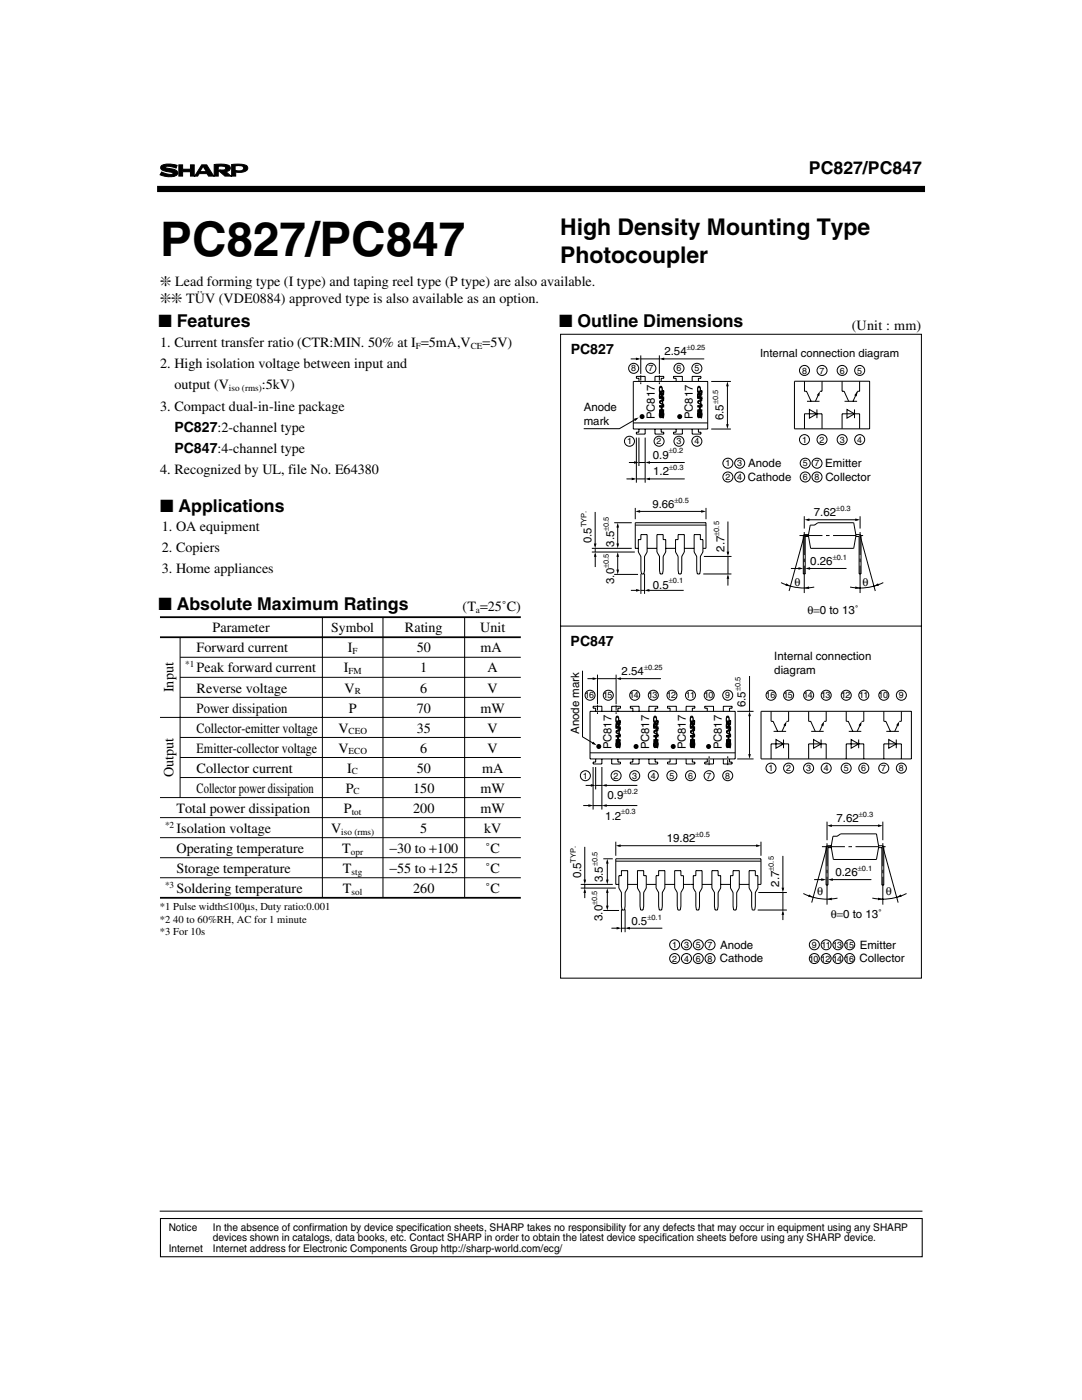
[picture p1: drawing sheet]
<svg xmlns="http://www.w3.org/2000/svg" width="216mm" height="279mm" viewBox="0 0 216 279" stroke-linecap="round" stroke-linejoin="round" font-family="sans-serif">
<g fill="none" stroke="#000" stroke-width=".2">
<path d="M126.4 76.1h14.8v9.5h-14.8zM127.5 76.1v-.6h-.5v-.4h1.7v1M127.9 70.9v3.7M130.7 76.1v-1h1.7v.4h-.5v.6M131.6 70.9v3.7M131.7 77.2l.1-.1 .2 .1 .1 .8h.3v.2h-.8zM131.7 78.5l.2-.1 .2 .3 .3-.4v.4l-.4 .5-.1-.5-.2 .3v.2h.7v.3h-.8zM131.7 77.5h.3v.5h-.3zM134.9 76.1v-.6h-.5v-.4h1.8v1M138.1 76.1v-1h1.8v.4h-.5v.6M139.3 77.2l.1-.1 .3 .1v.8h.3v.2h-.8zM139.3 78.5l.2-.1 .2 .3 .3-.4v.4l-.3 .5-.2-.5-.2 .3v.2h.7v.3h-.8z"/>
<path d="M139.4 77.5h.2v.5h-.3zM141.9 76.1h3.9M158.5 76.1h15v9.5h-15zM160.5 76.1v2h.4l.9 2M164 76.1v2h-.4M168 76.1v2h.4l.9 2M171.5 76.1v2h-.4l-.9 2M126.4 84.4h14.8M127 87.3v9M127.5 85.6v.7h-.5v.3h1.7v-1M127.5 87.3v5.7M128.7 87.3v9"/>
<path d="M130.7 85.6v1h1.7v-.3h-.5v-.7M131.6 80l.8-.5v.4l-.2 .1v.6l.2 .1v.2l-.8-.5zM131.6 81h.8v.2h-.3v.6h.3v.3h-.8v-.3h.3v-.6h-.3zM131.7 82.2l.1 .1v.7l.3-.8 .3 .1-.1 1.1-.2-.1 .1-.8-.2 .8h-.4zM131.8 80.3l.3-.2v.4zM134.9 85.6v.7h-.5v.3h1.8v-1M138.1 85.6v1h1.8v-.3h-.5v-.7M139.2 80l.8-.5v.4l-.1 .1v.6l.1 .1v.2l-.8-.5zM139.2 81h.8v.2h-.3v.6h.3v.3h-.8v-.3h.4v-.6h-.4zM139.3 82.2l.2 .1-.1 .7 .3-.8 .3 .1v1.1l-.2-.1 .1-.8-.3 .8h-.3zM139.4 80.3l.3-.2v.4zM141.9 85.6h3.9"/>
<path d="M160.5 85.6v-3h3.5v3M161 80.1h2.5M161.5 81.7l1.5 .9-1.5 .9zM163 81.7v1.8M168 85.6v-3h3.5v3M168.5 80.1h2.5M169 81.7l1.5 .9-1.5 .9zM170.5 81.7v1.8M118.1 109.4h8M118.1 110.2h8.6M122.6 104.3h3.5M126.8 101.4v2.2"/>
<path d="M126.8 104.8h14.1M127.4 109.4h-.6v-5.1h14.1v5.1h-.6M127.9 106.7h1.2v3.5l-.5 .9v2.7l-.1 .8h-.5l-.1-.8v-2.7l-.5-.9v-2.5h.5zM127.9 114.5v4M128.6 114.5v4M129.1 109.4h2M131.1 106.7h1.2v1h.5v2.5l-.5 .9v2.7l-.1 .8h-.5l-.1-.8v-2.7l-.5-.9zM132.8 109.4h2M135.3 106.7h1.2v3.5l-.5 .9v2.7l-.1 .8h-.5l-.1-.8v-2.7l-.5-.9v-2.5h.5zM136.5 109.4h2M138.5 106.7h1.3v1h.5v2.5l-.5 .9v2.7l-.2 .8h-.5l-.1-.8v-2.7l-.5-.9zM140.3 114.6h5.7"/>
<path d="M140.5 111.1h5.5M140.9 101.4v2.2M155.8 116.3a10.5 10.5 0 0 0 6.7 .9M160.5 103v2.5M160.5 114.6v3.8M160.5 106.9l-3 11M161.3 106.7h-.9l-.1 .3v7.6h.4v-7.5h.6M161.7 104.8h.8l.7-.5h7.1l.5 2.6-.5 2.5h-8.5l-.5-2.5zM170.8 106.7h.9l.1 .3v7.6h-.4v-7.5h-.6M171.6 106.9l3 11M171.6 103v2.5M171.6 114.6v3.8"/>
<path d="M176.3 116.3a10.5 10.5 0 0 1-6.7 .9"/>
</g>
<g fill="#000">
<path d="M131.7 78.5l.2-.1 .2 .3 .3-.4v.4l-.4 .5-.1-.5-.2 .3v.2h.7v.3h-.8zM131.7 77.2l.1-.1 .2 .1 .1 .8h.3v.2h-.8zM139.3 78.5l.2-.1 .2 .3 .3-.4v.4l-.3 .5-.2-.5-.2 .3v.2h.7v.3h-.8zM139.3 77.2l.1-.1 .3 .1v.8h.3v.2h-.8zM171.1 78.1l-.2 1-.4-.2zM131.7 82.2l.1 .1v.7l.3-.8 .3 .1-.1 1.1-.2-.1 .1-.8-.2 .8h-.4zM131.6 81h.8v.2h-.3v.6h.3v.3h-.8v-.3h.3v-.6h-.3zM131.6 80l.8-.5v.4l-.2 .1v.6l.2 .1v.2l-.8-.5zM139.3 82.2l.2 .1-.1 .7 .3-.8 .3 .1v1.1l-.2-.1 .1-.8-.3 .8h-.3zM139.2 81h.8v.2h-.3v.6h.3v.3h-.8v-.3h.4v-.6h-.4zM139.2 80l.8-.5v.4l-.1 .1v.6l.1 .1v.2l-.8-.5z"/>
<circle cx="128.1" cy="83.1" r=".5"/>
<circle cx="135.6" cy="83.1" r=".5"/>
</g>
<path d="M127.9 74.9v2M131.6 74.9v2" fill="none" stroke="#000" stroke-width=".2" stroke-dasharray="1.1 .4 .4 .4" stroke-linecap="butt"/>
<path d="M159.5 106.9h13.1M160.5 106.2v8.4M171.6 106.2v8.4" fill="none" stroke="#000" stroke-width=".2" stroke-dasharray="4.6 .7 .7 .7" stroke-linecap="butt"/>
<g fill="#fff">
<path d="M139.4 80.3l.3-.2v.4z"/>
<path d="M139.4 77.5h.2v.5h-.3z"/>
<path d="M131.8 80.3l.3-.2v.4z"/>
<path d="M131.7 77.5h.3v.5h-.3z"/>
</g>
<path d="M127.9 71.6h3.7" fill="none" stroke="#000" stroke-width=".2"/>
<g fill="#fff" stroke="#000" stroke-width=".2">
<circle cx="126.4" cy="73.5" r="1"/>
<circle cx="160.5" cy="73.9" r="1"/>
<circle cx="164" cy="73.9" r="1"/>
<circle cx="168" cy="73.9" r="1"/>
<circle cx="171.5" cy="73.9" r="1"/>
<circle cx="160.5" cy="87.7" r="1"/>
<circle cx="145.2" cy="92.4" r="1"/>
<circle cx="147.6" cy="92.4" r="1"/>
<circle cx="145.2" cy="95.2" r="1"/>
<circle cx="147.6" cy="95.2" r="1"/>
<circle cx="160.7" cy="92.4" r="1"/>
<circle cx="163" cy="92.4" r="1"/>
<circle cx="160.7" cy="95.2" r="1"/>
<circle cx="163" cy="95.2" r="1"/>
<circle cx="164" cy="87.7" r="1"/>
<circle cx="168" cy="87.7" r="1"/>
<circle cx="171.5" cy="87.7" r="1"/>
<circle cx="129.9" cy="73.5" r="1"/>
<circle cx="135.5" cy="73.5" r="1"/>
<circle cx="139.1" cy="73.5" r="1"/>
<circle cx="125.6" cy="88.1" r="1"/>
<circle cx="131.5" cy="88.1" r="1"/>
<circle cx="135.5" cy="88.1" r="1"/>
<circle cx="139.1" cy="88.1" r="1"/>
</g>
<g fill="#000">
<path d="M126.9 71.4l1 .2-1 .3zM131.6 71.6l.9-.2v.5zM145.1 76.1l.3 1h-.5zM163.6 78.1l-.1 1-.5-.2zM126 95.3l1 .3-1 .2zM126.5 83.6l1-.3-.7 .7zM126.5 92l1 .3-1 .3zM128.7 92.3l1-.3v.6zM128.7 95.6l1-.3v.5zM144.9 84.7h.5l-.3 .9zM118.5 108.5h.5l-.2 .9zM118.8 110.2l.2 .9h-.5z"/>
<path d="M123 108.5h.5l-.2 .9zM123.3 104.3l.2 1h-.5zM123 113.7h.5l-.2 .9zM123.3 110.2l.2 .9h-.5zM126.9 117.6l1 .2-1 .3zM126.8 102.1l.9-.3v.5zM128.6 117.8l1-.2v.5zM139.9 101.8l1 .3-1 .2zM145 110.1h.5l-.2 1zM145.3 114.6l.2 .9h-.5zM156.9 116.4l.8 .6-1-.1zM159.3 113.2l1 .3-1 .2z"/>
<path d="M160.5 117.4l.9-.4 .1 .5zM160.5 103.7l1-.2v.5zM160.7 113.5l.9-.3v.5zM170.7 117l.9 .4-1 .1zM170.7 103.5l.9 .2-.9 .3zM174.4 117l.8-.6 .2 .5zM123 148l.2 .1-.1 .8 .3-.9 .3 .2v1l-.3-.1 .2-.8-.3 .8h-.3zM123 144.3l.2-.1 .2 .3 .3-.4v.5l-.3 .4-.2-.5-.2 .4v.1h.7v.3h-.8zM122.9 146.8h.8v.3h-.3v.5h.3v.3h-.8v-.3h.3v-.5h-.3zM122.9 145.9l.8-.5v.3l-.1 .2v.5l.1 .1v.2l-.8-.5zM123 143l.2-.1 .2 .1v.8h.3v.3h-.8zM130.5 148l.2 .1-.1 .8 .3-.9 .4 .2-.1 1-.2-.1 .1-.8-.3 .8h-.3z"/>
<path d="M130.5 144.3l.3-.1 .2 .3 .3-.4v.5l-.4 .4-.2-.5-.1 .4v.1h.7v.3h-.8zM130.5 146.8h.8v.3h-.3v.5h.3v.3h-.8v-.3h.3v-.5h-.3zM130.5 145.9l.8-.5v.3l-.2 .2v.5l.2 .1v.2l-.8-.5zM130.5 143l.3-.1 .1 .1 .1 .8h.3v.3h-.8zM137.8 148l.2 .1-.1 .8 .3-.9 .4 .2-.1 1-.2-.1 .1-.8-.2 .8h-.4zM137.8 144.3l.3-.1 .2 .3 .3-.4v.5l-.4 .4-.2-.5-.1 .4v.1h.7v.3h-.8zM137.8 146.8h.8v.3h-.3v.5h.3v.3h-.8v-.3h.3v-.5h-.3zM137.8 145.9l.8-.5v.3l-.2 .2v.5l.2 .1v.2l-.8-.5zM137.8 143l.3-.1 .1 .1 .1 .8h.3v.3h-.8zM145 148l.2 .1-.1 .8 .3-.9 .4 .2-.1 1-.2-.1 .1-.8-.3 .8h-.3zM145 144.3l.3-.1 .1 .3 .4-.4v.5l-.4 .4-.2-.5-.1 .4v.1h.7v.3h-.9zM145 146.8h.8v.3h-.3v.5h.3v.3h-.8v-.3h.3v-.5h-.3z"/>
<path d="M145 145.9l.8-.5v.3l-.2 .2v.5l.2 .1v.2l-.8-.5zM145 143l.3-.1 .1 .1 .1 .8h.3v.3h-.9z"/>
<circle cx="119.5" cy="149" r=".5"/>
<circle cx="126.9" cy="149" r=".5"/>
<circle cx="134.3" cy="149" r=".5"/>
<circle cx="141.4" cy="149" r=".5"/>
</g>
<g fill="none" stroke="#000" stroke-width=".2">
<path d="M125.9 71.6h1.5M132.1 71.6h8.4M145.1 76.6v8.5M163.4 78.5l-.7 1.6M125 95.6h1.5M125.5 92.3h1.5M127 95.6h1.7M127 83.6l-3.4 2h-7.1M127.5 92.3h1.2M129.2 92.3h7.4M129.2 95.6h7.4M118.8 102.2v6.8"/>
<path d="M118.8 109.4v.8M118.8 110.6v2.6M122.6 114.6h4.7M123.3 104.8v4.2M123.3 110.6v3.6M125.9 117.8h1.5M127.2 102.1h13.2M127.9 117.8h.7M129.1 117.8h7.3M145.3 104.1v6.5M145.3 115v1.9M145.3 111.1v3.5"/>
<path d="M157.8 113.5h2M161 103.7h10.1M161.2 113.5h7.7M119.2 134.7v5.8M122.9 134.7v5.8M117.7 150.2h29M117.7 142h29v9.5h-29zM118.3 153.2v8.3M118.9 151.5v.6h-.6v.4h1.8v-1M118.9 142v-.7h-.6v-.3h1.8v1M118.9 153.2v4.2M120.1 153.2v8.3"/>
<path d="M122.1 151.5v1h1.7v-.4h-.5v-.6M122.1 142v-1h1.7v.3h-.5v.7M122.9 145.9l.8-.5v.3l-.1 .2v.5l.1 .1v.2l-.8-.5zM122.9 146.8h.8v.3h-.3v.5h.3v.3h-.8v-.3h.3v-.5h-.3zM123 148l.2 .1-.1 .8 .3-.9 .3 .2v1l-.3-.1 .2-.8-.3 .8h-.3zM123 143l.2-.1 .2 .1v.8h.3v.3h-.8zM123 144.3l.2-.1 .2 .3 .3-.4v.5l-.3 .4-.2-.5-.2 .4v.1h.7v.3h-.8zM123.1 143.3h.2v.5h-.3zM123.1 146.1l.3-.1v.3zM126.3 151.5v.6h-.5v.4h1.7v-1M126.3 142v-.7h-.5v-.3h1.7v1M129.5 151.5v1h1.7v-.4h-.5v-.6"/>
<path d="M129.5 142v-1h1.7v.3h-.5v.7M130.5 145.9l.8-.5v.3l-.2 .2v.5l.2 .1v.2l-.8-.5zM130.5 146.8h.8v.3h-.3v.5h.3v.3h-.8v-.3h.3v-.5h-.3zM130.5 148l.2 .1-.1 .8 .3-.9 .4 .2-.1 1-.2-.1 .1-.8-.3 .8h-.3zM130.5 143l.3-.1 .1 .1 .1 .8h.3v.3h-.8zM130.5 144.3l.3-.1 .2 .3 .3-.4v.5l-.4 .4-.2-.5-.1 .4v.1h.7v.3h-.8zM130.6 143.3h.2v.5h-.2zM130.7 146.1l.2-.1v.3zM133.7 151.5v.6h-.5v.4h1.7v-1M133.7 142v-.7h-.5v-.3h1.7v1M136.9 151.5v1h1.8v-.4h-.6v-.6M136.9 142v-1h1.8v.3h-.6v.7"/>
<path d="M137.8 145.9l.8-.5v.3l-.2 .2v.5l.2 .1v.2l-.8-.5zM137.8 146.8h.8v.3h-.3v.5h.3v.3h-.8v-.3h.3v-.5h-.3zM137.8 148l.2 .1-.1 .8 .3-.9 .4 .2-.1 1-.2-.1 .1-.8-.2 .8h-.4zM137.8 143l.3-.1 .1 .1 .1 .8h.3v.3h-.8zM137.8 144.3l.3-.1 .2 .3 .3-.4v.5l-.4 .4-.2-.5-.1 .4v.1h.7v.3h-.8zM137.9 143.3h.2l.1 .5h-.3zM138 146.1l.2-.1v.3zM141.1 151.5v.6h-.5v.4h1.8v-1M141.1 142v-.7h-.5v-.3h1.8v1M144.3 151.5v1h1.8v-.4h-.5v-.6M144.3 142v-1h1.8v.3h-.5v.7M145 145.9l.8-.5v.3l-.2 .2v.5l.2 .1v.2l-.8-.5z"/>
<path d="M145 146.8h.8v.3h-.3v.5h.3v.3h-.8v-.3h.3v-.5h-.3zM145 148l.2 .1-.1 .8 .3-.9 .4 .2-.1 1-.2-.1 .1-.8-.3 .8h-.3zM145 143l.3-.1 .1 .1 .1 .8h.3v.3h-.9zM145 144.3l.3-.1 .1 .3 .4-.4v.5l-.4 .4-.2-.5-.1 .4v.1h.7v.3h-.9zM145.1 143.3h.2v.5h-.2zM145.1 146.1l.3-.1v.3zM147.2 151.5h3.1M147.2 142h3.1M151.9 142h30v9.5h-30zM153.9 144h.4l.9 2M153.9 151.5v-3h3.5v3M154.4 146h2.5"/>
<path d="M154.8 147.6l1.5 .9-1.5 .8zM156.3 147.6v1.7M156.9 144h.5M161.4 151.5v-3h3.5v3M161.4 144h.4l.9 2M161.9 146h2.5M162.3 147.6l1.5 .9-1.5 .8zM163.8 147.6v1.7M164.4 144h.5M168.9 151.5v-3h3.5v3M168.9 144h.4l.9 2M169.4 146h2.5"/>
<path d="M169.8 147.6l1.5 .9-1.5 .8zM171.3 147.6v1.7M171.9 144h.5M176.4 151.5v-3h3.5v3M176.4 144h.4l.9 2M176.9 146h2.5M177.3 147.6l1.5 .9-1.5 .8zM178.8 147.6v1.7M179.4 144h.5M116 176.5h6.2M116 177.2h6.8M120.5 171.4h1.7"/>
<path d="M122.9 168.1v2.6M122.9 171.9h28.9M123.5 176.5h-.6v-5.1h28.9v5.1h-.6M124 173.8h1.2v3.4l-.5 .9v2.8l-.1 .7h-.5l-.1-.7v-2.8l-.5-.9v-2.4h.5zM125.2 176.5h2M127.2 173.8h1.2v1h.6v2.4l-.6 .9v2.8l-.1 .7h-.5l-.1-.7v-2.8l-.5-.9zM129 176.5h1.9M131.4 173.8h1.3v3.4l-.5 .9v2.8l-.2 .7h-.4l-.2-.7v-2.8l-.5-.9v-2.4h.5zM132.7 176.5h1.9M134.6 173.8h1.3v1h.5v2.4l-.5 .9v2.8l-.2 .7h-.4l-.2-.7v-2.8l-.5-.9zM136.4 176.5h1.9M138.8 173.8h1.3v3.4l-.5 .9v2.8l-.2 .7h-.4l-.2-.7v-2.8l-.5-.9v-2.4h.5z"/>
<path d="M140.1 176.5h1.9M142 173.8h1.3v1h.5v2.4l-.5 .9v2.8l-.1 .7h-.5l-.1-.7v-2.8l-.6-.9zM143.8 176.5h2M146.3 173.8h1.2v3.4l-.5 .9v2.8l-.1 .7h-.5l-.1-.7v-2.8l-.5-.9v-2.4h.5zM147.5 176.5h2M149.5 173.8h1.2v1h.5v2.4l-.5 .9v2.8l-.1 .7h-.5l-.1-.7v-2.8l-.5-.9zM151.4 178.1h5.5M151.8 168.1v2.6M160.4 178.4a10.5 10.5 0 0 0 6.6 .9M165 164.1v3.5M165 176.6v3.8M165 169l-3 11"/>
<path d="M165.9 168.8h-.9l-.2 .3v7.5h.4v-7.4h.7M166.2 166.9h.9l.6-.5h7.2l.4 2.6-.4 2.5h-8.6l-.5-2.5zM175.3 168.8h.9l.1 .3v7.5h-.3v-7.4h-.7M176.2 169l3 11M176.2 164.1v3.5M176.2 176.6v3.8M180.8 178.4a10.5 10.5 0 0 1-6.6 .9M120.5 181.7h2.9M124 181.6v4.3M124.7 181.6v4.3M151.3 181.6h5.6"/>
</g>
<path d="M119.2 140.7v2.1M122.9 140.7v2.1M141.5 152.7v-2.1M145.2 152.7v-2.1" fill="none" stroke="#000" stroke-width=".2" stroke-dasharray="1.1 .4 .4 .4" stroke-linecap="butt"/>
<path d="M164 169h13.2M165 168.3v8.3M176.2 168.3v8.3" fill="none" stroke="#000" stroke-width=".2" stroke-dasharray="4.6 .7 .7 .7" stroke-linecap="butt"/>
<g fill="#fff">
<path d="M123.1 146.1l.3-.1v.3z"/>
<path d="M123.1 143.3h.2v.5h-.3z"/>
<path d="M130.7 146.1l.2-.1v.3z"/>
<path d="M130.6 143.3h.2v.5h-.2z"/>
<path d="M138 146.1l.2-.1v.3z"/>
<path d="M137.9 143.3h.2l.1 .5h-.3z"/>
<path d="M145.1 146.1l.3-.1v.3z"/>
<path d="M145.1 143.3h.2v.5h-.2z"/>
</g>
<g fill="#fff" stroke="#000" stroke-width=".2">
<circle cx="117.7" cy="138.8" r="1"/>
<circle cx="121.4" cy="138.8" r="1"/>
<circle cx="126.6" cy="138.8" r="1"/>
<circle cx="130.4" cy="138.8" r="1"/>
<circle cx="134.1" cy="138.8" r="1"/>
<circle cx="137.8" cy="138.8" r="1"/>
<circle cx="141.5" cy="138.8" r="1"/>
<circle cx="145.2" cy="138.8" r="1"/>
<circle cx="145.2" cy="154.8" r="1"/>
<circle cx="126.6" cy="154.8" r="1"/>
<circle cx="130.4" cy="154.8" r="1"/>
<circle cx="122.9" cy="154.8" r="1"/>
<circle cx="116.8" cy="154.8" r="1"/>
<circle cx="134.6" cy="188.5" r="1"/>
<circle cx="137" cy="188.5" r="1"/>
<circle cx="139.3" cy="188.5" r="1"/>
<circle cx="141.7" cy="188.5" r="1"/>
<circle cx="134.6" cy="191.3" r="1"/>
<circle cx="137" cy="191.3" r="1"/>
<circle cx="139.3" cy="191.3" r="1"/>
<circle cx="141.7" cy="191.3" r="1"/>
<circle cx="162.5" cy="188.5" r="1"/>
<circle cx="164.8" cy="188.5" r="1"/>
<circle cx="167.2" cy="188.5" r="1"/>
<circle cx="169.6" cy="188.5" r="1"/>
<circle cx="162.5" cy="191.3" r="1"/>
<circle cx="164.8" cy="191.3" r="1"/>
<circle cx="167.2" cy="191.3" r="1"/>
<circle cx="169.6" cy="191.3" r="1"/>
<circle cx="134.1" cy="154.8" r="1"/>
<circle cx="137.8" cy="154.8" r="1"/>
<circle cx="141.5" cy="154.8" r="1"/>
</g>
<g fill="none" stroke="#000" stroke-width=".2">
<path d="M116.2 133.9v13.2l2.4 1.4M117.2 135.4h1.5M119.2 135.4h3.7M123.4 135.4h8.5M149.6 134.9v7.1M116.9 156.7h1.5M118.9 156.7h1.2M120.6 156.7h6.6M149.6 142.4v8.6M153.9 142v2M156.8 144.4l-.8 1.6M157.4 142v2"/>
<path d="M161.4 142v2M164.3 144.4l-.8 1.6M164.9 142v2M168.9 142v2M171.8 144.4l-.8 1.6M172.4 142v2M176.4 142v2M179.3 144.4l-.8 1.6M179.9 142v2M116.4 160.8h1.5M116.7 169v7M116.7 177.7v1.5"/>
<path d="M118.3 160.8h1.8M120.6 160.8h6.6M121.2 171.9v4.1M121.2 177.7v3.5M123.4 168.8h28M156.2 170.8v6.8M156.2 178.1v3.5M122 185.2h1.5M124 185.2h.7M125.2 185.2h7M156.2 182.1v1.5"/>
</g>
<g fill="#000">
<path d="M118.3 135.2l.9 .2-.9 .3zM122.9 135.4l1-.2v.5zM117.9 156.5l1 .2-1 .3zM118.4 148l.7 .7-1-.2zM120.1 156.7l1-.2v.5zM149.3 150.5h.5l-.2 1zM149.6 142l.2 .9h-.5zM156.9 144l-.1 .9-.5-.2zM164.4 144l-.1 .9-.5-.2zM171.9 144l-.1 .9-.5-.2zM179.4 144l-.1 .9-.5-.2zM116.4 175.5h.5l-.2 1z"/>
<path d="M116.7 177.2l.2 1h-.5zM117.4 160.5l1 .3-1 .2zM120.1 160.8l1-.3v.5zM120.9 175.5h.5l-.2 1zM121.2 171.4l.2 1h-.5zM121.2 177.2l.2 1h-.5zM122.9 168.8l.9-.3v.5zM150.9 168.5l.9 .3-.9 .2zM156 177.2h.5l-.3 .9zM120.9 180.7h.5l-.2 1zM123 185l1 .2-1 .3zM124.7 185.2l1-.2v.5z"/>
<path d="M156.2 181.6l.3 1h-.5z"/>
</g>
<g fill="#fff" stroke="#000" stroke-width=".2">
<circle cx="153.9" cy="138.8" r="1"/>
<circle cx="157.4" cy="138.8" r="1"/>
<circle cx="161.4" cy="138.8" r="1"/>
<circle cx="164.9" cy="138.8" r="1"/>
<circle cx="168.9" cy="138.8" r="1"/>
<circle cx="172.4" cy="138.8" r="1"/>
<circle cx="176.4" cy="138.8" r="1"/>
<circle cx="179.9" cy="138.8" r="1"/>
<circle cx="179.9" cy="153.3" r="1"/>
<circle cx="176.3" cy="153.3" r="1"/>
<circle cx="172.4" cy="153.3" r="1"/>
<circle cx="168.8" cy="153.3" r="1"/>
<circle cx="164.9" cy="153.3" r="1"/>
<circle cx="161.3" cy="153.3" r="1"/>
<circle cx="157.4" cy="153.3" r="1"/>
<circle cx="153.8" cy="153.3" r="1"/>
</g>
<g fill="#000">
<path d="M32.1 33.2a3.6 3.6 0 0 1 3.2-.2l-.2 .6a2.17 2.17 0 0 0-2.1-.3l.5 .3a2.47 2.47 0 0 1 1.9 .8 1.09 1.09 0 0 1-1.4 .9l-1-.1-1.1-.3 .4-.6a3.2 3.2 0 0 0 2.2 .4l-.1-.3h-.3a3.6 3.6 0 0 1-2-.7zM35.7 32.9h.7v.9h1.6v-.9h.8v2.2h-.8v-.8h-1.6v.8h-.7zM40.2 32.9h1l1.4 2.2h-1l-.3-.5h-1.5l-.4 .5h-.5zM42.7 32.8h.8a3.4 3.4 0 0 1 2.4 .4 .74 .74 0 0 1-.9 1l1.1 .9h-1.2l-1.2-1 .2-.2h.5a.46 .46 0 0 0 .6-.4l-.4-.3h-1.1v1.9h-.8zM46.2 32.8h.7a3.4 3.4 0 0 1 2.5 .4 1.01 1.01 0 0 1-1.3 1.2l-1.1-.1v.8h-.8zM161.4 178.5l.9 .6-1-.1zM163.9 175.3l.9 .2-.9 .3zM165 164.8l1-.3v.5zM165 179.4l1-.2v.5zM165.2 175.5l1-.2v.5zM175.2 179.2l1 .2-1 .3zM175.2 164.5l1 .3-1 .2z"/>
<path d="M178.9 179.1l.8-.6 .2 .5z"/>
</g>
<path d="M32.1 33.2a3.6 3.6 0 0 1 3.2-.2l-.2 .6a2.17 2.17 0 0 0-2.1-.3l.5 .3a2.47 2.47 0 0 1 1.9 .8 1.09 1.09 0 0 1-1.4 .9l-1-.1-1.1-.3 .4-.6a3.2 3.2 0 0 0 2.2 .4l-.1-.3h-.3a3.6 3.6 0 0 1-2-.7zM35.7 32.9h.7v.9h1.6v-.9h.8v2.2h-.8v-.8h-1.6v.8h-.7zM40.2 32.9h1l1.4 2.2h-1l-.3-.5h-1.5l-.4 .5h-.5zM40.5 33.4l.5 .7h-.9zM42.7 32.8h.8a3.4 3.4 0 0 1 2.4 .4 .74 .74 0 0 1-.9 1l1.1 .9h-1.2l-1.2-1 .2-.2h.5a.46 .46 0 0 0 .6-.4l-.4-.3h-1.1v1.9h-.8zM46.2 32.8h.7a3.4 3.4 0 0 1 2.5 .4 1.01 1.01 0 0 1-1.3 1.2l-1.1-.1v.8h-.8zM47 33.2h1.1a.41 .41 0 0 1 .4 .5l-.5 .3-1-.1zM116.7 176.5v.7M162.5 175.5h1.8M165.5 164.8h10.2M165.7 175.5h8.2M32 241.7h152" fill="none" stroke="#000" stroke-width=".2"/>
<path d="M32 37.7h152" fill="none" stroke="#000" stroke-width="1.2"/>
<g fill="#fff">
<path d="M47 33.2h1.1a.41 .41 0 0 1 .4 .5l-.5 .3-1-.1z"/>
<path d="M40.5 33.4l.5 .7h-.9z"/>
</g>
<path d="M32 243.2h152v7.6h-152z" fill="none" stroke="#000" stroke-width=".21"/>
<g fill="none" stroke="#000" stroke-width=".2">
<path d="M111.9 66.7h72v128.5h-72zM35.9 131.2h68M35.9 135.2h68M35.9 127.2v32M35.9 139.2h68M64.3 123.2v56M76.4 123.2v56M92.7 123.2v56M111.9 125h72M31.9 159.2h72M31.9 143.2h72M35.9 147.2h68"/>
<path d="M35.9 151.2h68M35.9 155.2h68M31.9 163.2h72M31.9 167.2h72M31.9 171.2h72M31.9 175.2h72"/>
</g>
<path d="M31.9 123.2h72M31.9 127.2h72M31.9 179.2h72" fill="none" stroke="#000" stroke-width=".35"/>
<text font-size="9.5" x="32" y="51">PC827/PC847</text>
<g font-size="4.6">
<text x="111.8" y="47">High Density Mounting Type</text>
<text x="111.8" y="52.4">Photocoupler</text>
</g>
<g font-size="3.5">
<text x="161.4" y="34.8">PC827/PC847</text>
<text x="31.6" y="65.3">■ Features</text>
<text x="111.6" y="65.2">■ Outline Dimensions</text>
<text x="32" y="102.1">■ Applications</text>
<text x="31.6" y="121.8">■ Absolute Maximum Ratings</text>
</g>
<g font-size="2.8">
<text x="32" y="57.1">❇ Lead forming type (I type) and taping reel type (P type) are also available.</text>
<text x="32" y="60.5">❇❇ TÜV (VDE0884) approved type is also available as an option.</text>
<text x="169.9" y="65.8">(Unit : mm)</text>
<text x="32" y="69.2">1. Current transfer ratio (CTR:MIN. 50% at I =5mA,V</text>
<text x="96.3" y="69.2">=5V)</text>
<text x="113.9" y="70.7">PC827</text>
<text x="32" y="73.5">2. High isolation voltage between input and</text>
<text x="34.8" y="77.7">output (V</text>
<text x="52.3" y="77.7">:5kV)</text>
<text x="32" y="81.9">3. Compact dual-in-line package</text>
<text x="34.8" y="86.2">PC827:2-channel type</text>
<text x="32" y="94.6">4. Recognized by UL, file No. E64380</text>
<text x="34.8" y="90.4">PC847:4-channel type</text>
<text x="32.3" y="105.9">1. OA equipment</text>
<text x="32.3" y="110.1">2. Copiers</text>
<text x="32.3" y="114.4">3. Home appliances</text>
<text x="92.3" y="122">(T =25˚C)</text>
<text x="39.2" y="130.2">Forward current</text>
<text x="42.4" y="126.2">Parameter</text>
<text x="66.1" y="126.2">Symbol</text>
<text x="69.4" y="130.2">I</text>
<text x="80.8" y="126.2">Rating</text>
<text x="83.2" y="130.2">50</text>
<text x="95.8" y="126.2">Unit</text>
<text x="95.8" y="130.2">mA</text>
<text x="113.9" y="129">PC847</text>
<text x="39.2" y="134.2">Peak forward current</text>
<text x="68.6" y="134.2">I</text>
<text x="83.9" y="134.2">1</text>
<text x="97.3" y="134.2">A</text>
<text x="34.6" y="138.2" transform="rotate(-90 34.6 138.2)">Input</text>
<text x="39.2" y="142.2">Power dissipation</text>
<text x="39.2" y="138.2">Reverse voltage</text>
<text x="68.7" y="138.2">V</text>
<text x="69.6" y="142.2">P</text>
<text x="83.2" y="142.2">70</text>
<text x="83.9" y="138.2">6</text>
<text x="95.9" y="142.2">mW</text>
<text x="97.3" y="138.2">V</text>
<text x="39.2" y="146.2">Collector-emitter voltage</text>
<text x="67.5" y="146.2">V</text>
<text x="83.2" y="146.2">35</text>
<text x="97.3" y="146.2">V</text>
<text x="34.6" y="155.1" transform="rotate(-90 34.6 155.1)">Output</text>
<text x="39.2" y="154.2">Collector current</text>
<text x="39.2" y="150.2">Emitter-collector voltage</text>
<text x="67.5" y="150.2">V</text>
<text x="69.3" y="154.2">I</text>
<text x="83.2" y="154.2">50</text>
<text x="83.9" y="150.2">6</text>
<text x="96.2" y="154.2">mA</text>
<text x="97.3" y="150.2">V</text>
<text x="39.2" y="158.2">Collector power dissipation</text>
<text x="69" y="158.2">P</text>
<text x="82.5" y="158.2">150</text>
<text x="95.9" y="158.2">mW</text>
<text x="35.2" y="166.2">Isolation voltage</text>
<text x="35.2" y="162.2">Total power dissipation</text>
<text x="66.1" y="166.2">V</text>
<text x="68.6" y="162.2">P</text>
<text x="82.5" y="162.2">200</text>
<text x="83.9" y="166.2">5</text>
<text x="95.9" y="162.2">mW</text>
<text x="96.6" y="166.2">kV</text>
<text x="35.2" y="170.2">Operating temperature</text>
<text x="68.3" y="170.2">T</text>
<text x="77.7" y="170.2">−30 to +100</text>
<text x="96.9" y="170.2">˚C</text>
<text x="35.2" y="174.2">Storage temperature</text>
<text x="35.2" y="178.2">Soldering temperature</text>
<text x="68.4" y="174.2">T</text>
<text x="68.4" y="178.2">T</text>
<text x="77.7" y="174.2">−55 to +125</text>
<text x="82.5" y="178.2">260</text>
<text x="96.9" y="178.2">˚C</text>
<text x="96.9" y="174.2">˚C</text>
</g>
<g font-size="2.3">
<text x="132.6" y="70.8">2.54</text>
<text x="151.7" y="71.3">Internal connection diagram</text>
<text x="116.5" y="82.1">Anode</text>
<text x="130.6" y="83.7" transform="rotate(-90 130.6 83.7)">PC817</text>
<text x="138.3" y="83.7" transform="rotate(-90 138.3 83.7)">PC817</text>
<text x="144.3" y="83.9" transform="rotate(-90 144.3 83.9)">6.5</text>
<text x="116.5" y="84.9">mark</text>
<text x="130.3" y="91.5">0.9</text>
<text x="130.3" y="94.9">1.2</text>
<text x="149.2" y="95.9">Cathode</text>
<text x="149.3" y="93.2">Anode</text>
<text x="164.7" y="93.2">Emitter</text>
<text x="164.7" y="95.9">Collector</text>
<text x="130.2" y="101.4">9.66</text>
<text x="162.4" y="103">7.62</text>
<text x="118.1" y="108.4" transform="rotate(-90 118.1 108.4)">0.5</text>
<text x="122.6" y="109.1" transform="rotate(-90 122.6 109.1)">3.5</text>
<text x="144.6" y="110.1" transform="rotate(-90 144.6 110.1)">2.7</text>
<text x="161.7" y="112.7">0.26</text>
<text x="122.6" y="116.5" transform="rotate(-90 122.6 116.5)">3.0</text>
<text x="130.3" y="117.5">0.5</text>
<text x="158.5" y="117">θ</text>
<text x="172.1" y="116.9">θ</text>
<text x="161.1" y="122.6">θ=0 to 13˚</text>
<text x="154.5" y="131.7">Internal connection</text>
<text x="124" y="134.7">2.54</text>
<text x="154.5" y="134.5">diagram</text>
<text x="148.8" y="141.1" transform="rotate(-90 148.8 141.1)">6.5</text>
<text x="115.5" y="146.5" transform="rotate(-90 115.5 146.5)">Anode mark</text>
<text x="122" y="149.5" transform="rotate(-90 122 149.5)">PC817</text>
<text x="129.6" y="149.5" transform="rotate(-90 129.6 149.5)">PC817</text>
<text x="136.9" y="149.5" transform="rotate(-90 136.9 149.5)">PC817</text>
<text x="144" y="149.5" transform="rotate(-90 144 149.5)">PC817</text>
<text x="121.2" y="159.5">0.9</text>
<text x="120.8" y="163.6">1.2</text>
<text x="166.9" y="164.1">7.62</text>
<text x="133" y="168.1">19.82</text>
<text x="116" y="175.3" transform="rotate(-90 116 175.3)">0.5</text>
<text x="120.3" y="176.1" transform="rotate(-90 120.3 176.1)">3.5</text>
<text x="155.5" y="177" transform="rotate(-90 155.5 177)">2.7</text>
<text x="163.1" y="178.7">θ</text>
<text x="166.7" y="174.8">0.26</text>
<text x="176.7" y="178.6">θ</text>
<text x="120.2" y="183.8" transform="rotate(-90 120.2 183.8)">3.0</text>
<text x="126" y="184.6">0.5</text>
<text x="165.8" y="183.1">θ=0 to 13˚</text>
<text x="143.7" y="189.3">Anode</text>
<text x="171.6" y="189.3">Emitter</text>
<text x="143.6" y="192.1">Cathode</text>
<text x="171.5" y="192.1">Collector</text>
</g>
<g font-size="2.1">
<text x="31.9" y="181.7">*1 Pulse width≤100µs, Duty ratio:0.001</text>
<text x="31.9" y="184.1">*2 40 to 60%RH, AC for 1 minute</text>
<text x="31.9" y="186.6">*3 For 10s</text>
<text x="33.7" y="245.7">Notice</text>
<text x="42.5" y="245.7">In the absence of confirmation by device specification sheets, SHARP takes no responsibility for any defects that may occur in equipment using any SHARP</text>
<text x="33.7" y="249.9">Internet</text>
<text x="42.5" y="249.9">Internet address for Electronic Components Group http://sharp-world.com/ecg/</text>
<text x="42.5" y="247.8">devices shown in catalogs, data books, etc. Contact SHARP in order to obtain the latest device specification sheets before using any SHARP device.</text>
</g>
<g font-size="1.8">
<text x="83" y="69.6">F</text>
<text x="93.9" y="69.6">CE</text>
<text x="125.9" y="74.1">8</text>
<text x="129.4" y="74.1">7</text>
<text x="135" y="74.1">6</text>
<text x="138.6" y="74.1">5</text>
<text x="160" y="74.5">8</text>
<text x="163.5" y="74.5">7</text>
<text x="167.6" y="74.5">6</text>
<text x="171" y="74.5">5</text>
<text x="45.7" y="78.1">iso (rms)</text>
<text x="125.1" y="88.7">1</text>
<text x="131" y="88.7">2</text>
<text x="135" y="88.7">3</text>
<text x="138.6" y="88.7">4</text>
<text x="160" y="88.4">1</text>
<text x="163.5" y="88.4">2</text>
<text x="167.6" y="88.4">3</text>
<text x="171" y="88.4">4</text>
<text x="144.8" y="93.1">1</text>
<text x="144.8" y="95.8">2</text>
<text x="147.1" y="93.1">3</text>
<text x="147.1" y="95.8">4</text>
<text x="160.2" y="93.1">5</text>
<text x="160.2" y="95.8">6</text>
<text x="162.5" y="93.1">7</text>
<text x="162.5" y="95.8">8</text>
<text x="95" y="122.3">a</text>
<text x="70.3" y="130.6">F</text>
<text x="36.9" y="133.1">*1</text>
<text x="69.5" y="134.6">FM</text>
<text x="70.8" y="138.6">R</text>
<text x="116.7" y="139.4">16</text>
<text x="120.3" y="139.4">15</text>
<text x="125.6" y="139.4">14</text>
<text x="129.3" y="139.4">13</text>
<text x="133" y="139.4">12</text>
<text x="136.8" y="139.4">11</text>
<text x="140.5" y="139.4">10</text>
<text x="144.7" y="139.4">9</text>
<text x="152.8" y="139.4">16</text>
<text x="156.3" y="139.4">15</text>
<text x="160.3" y="139.4">14</text>
<text x="163.8" y="139.4">13</text>
<text x="167.8" y="139.4">12</text>
<text x="171.4" y="139.4">11</text>
<text x="175.3" y="139.4">10</text>
<text x="179.4" y="139.4">9</text>
<text x="69.6" y="146.6">CEO</text>
<text x="69.6" y="150.6">ECO</text>
<text x="70.2" y="154.6">C</text>
<text x="116.3" y="155.4">1</text>
<text x="122.4" y="155.4">2</text>
<text x="126.2" y="155.4">3</text>
<text x="129.9" y="155.4">4</text>
<text x="133.6" y="155.4">5</text>
<text x="137.3" y="155.4">6</text>
<text x="141" y="155.4">7</text>
<text x="144.7" y="155.4">8</text>
<text x="153.4" y="153.9">1</text>
<text x="156.9" y="153.9">2</text>
<text x="160.9" y="153.9">3</text>
<text x="164.4" y="153.9">4</text>
<text x="168.4" y="153.9">5</text>
<text x="171.9" y="153.9">6</text>
<text x="175.9" y="153.9">7</text>
<text x="179.4" y="153.9">8</text>
<text x="70.5" y="158.6">C</text>
<text x="32.9" y="165.1">*2</text>
<text x="68.1" y="166.6">iso (rms)</text>
<text x="70.2" y="162.6">tot</text>
<text x="70" y="170.6">opr</text>
<text x="32.9" y="177.1">*3</text>
<text x="70.2" y="174.6">stg</text>
<text x="70.2" y="178.6">sol</text>
<text x="134.1" y="189.2">1</text>
<text x="134.1" y="191.9">2</text>
<text x="136.5" y="189.2">3</text>
<text x="136.5" y="191.9">4</text>
<text x="138.8" y="189.2">5</text>
<text x="138.8" y="191.9">6</text>
<text x="141.2" y="189.2">7</text>
<text x="141.2" y="191.9">8</text>
<text x="161.5" y="191.9">10</text>
<text x="162" y="189.2">9</text>
<text x="163.8" y="191.9">12</text>
<text x="163.9" y="189.2">11</text>
<text x="166.2" y="189.2">13</text>
<text x="166.2" y="191.9">14</text>
<text x="168.5" y="189.2">15</text>
<text x="168.5" y="191.9">16</text>
</g>
<g font-size="1.5">
<text x="137" y="69.8">±0.25</text>
<text x="143.3" y="80.7" transform="rotate(-90 143.3 80.7)">±0.5</text>
<text x="133.4" y="90.5">±0.2</text>
<text x="133.5" y="93.8">±0.3</text>
<text x="134.6" y="100.3">±0.5</text>
<text x="166.9" y="102">±0.3</text>
<text x="117" y="105.3" transform="rotate(-90 117 105.3)">TYP.</text>
<text x="121.5" y="106" transform="rotate(-90 121.5 106)">±0.5</text>
<text x="143.5" y="106.9" transform="rotate(-90 143.5 106.9)">±0.5</text>
<text x="121.5" y="113.4" transform="rotate(-90 121.5 113.4)">±0.5</text>
<text x="166.1" y="111.7">±0.1</text>
<text x="133.5" y="116.4">±0.1</text>
<text x="128.5" y="133.7">±0.25</text>
<text x="147.7" y="137.9" transform="rotate(-90 147.7 137.9)">±0.5</text>
<text x="124.4" y="158.5">±0.2</text>
<text x="124" y="162.5">±0.3</text>
<text x="138.8" y="167">±0.5</text>
<text x="171.4" y="163">±0.3</text>
<text x="114.9" y="172.1" transform="rotate(-90 114.9 172.1)">TYP.</text>
<text x="119.2" y="172.9" transform="rotate(-90 119.2 172.9)">±0.5</text>
<text x="154.4" y="173.8" transform="rotate(-90 154.4 173.8)">±0.5</text>
<text x="171.2" y="173.7">±0.1</text>
<text x="119.2" y="180.6" transform="rotate(-90 119.2 180.6)">±0.5</text>
<text x="129.2" y="183.5">±0.1</text>
</g>
</svg>
